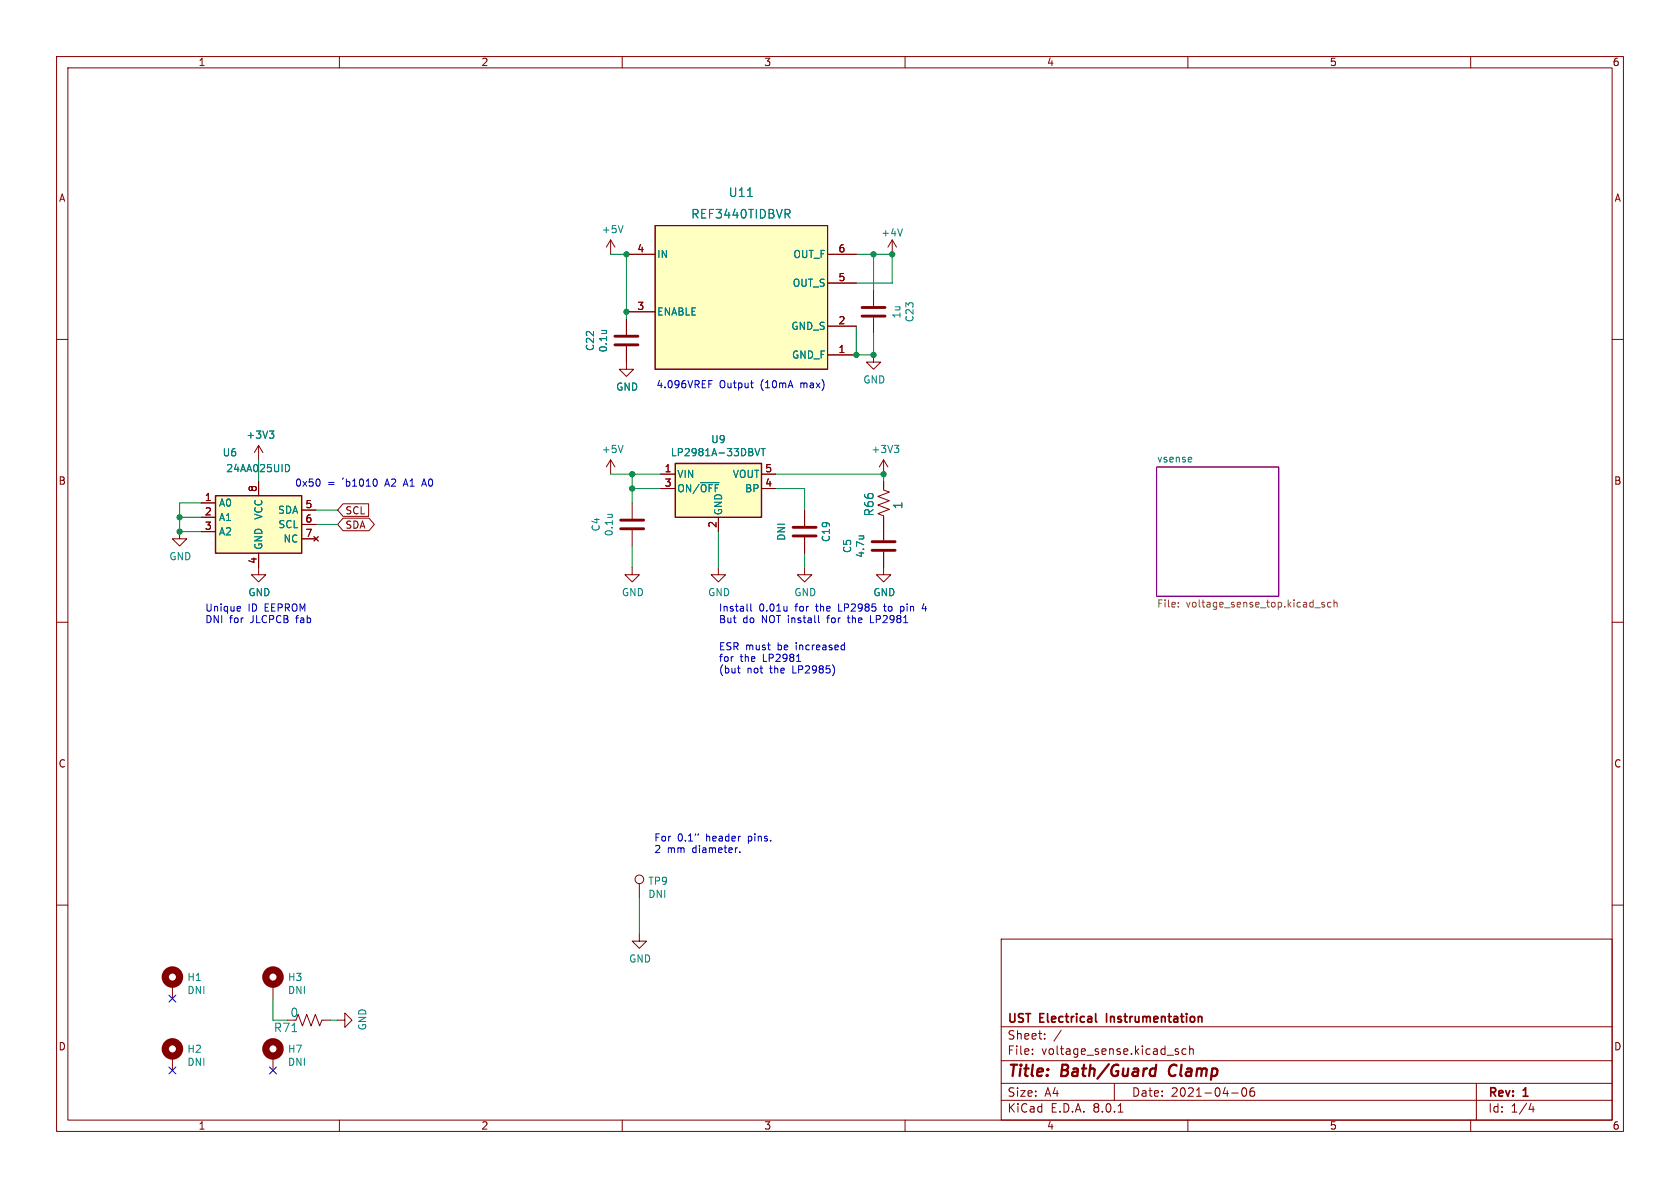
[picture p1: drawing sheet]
<svg xmlns="http://www.w3.org/2000/svg" width="297mm" height="210mm" viewBox="0 0 297 210" stroke-linecap="round" stroke-linejoin="round" font-family="sans-serif">
<g fill="none" stroke="#840000" stroke-width=".18">
<path d="M10 10h277v190h-277zM12 12h273v186h-273zM60 10v2M110 10v2M160 10v2M210 10v2M260 10v2M10 60h2M107.9 42.4l-.7 1.3M107.9 42.4v2.6M107.9 42.4l.8 1.3M110.7 56.4v2.8"/>
<path d="M157.7 42.4l-.7 1.3M157.7 42.4v2.6M157.7 42.4l.8 1.3M285 60h2M110.7 61.2v2.8M31.7 94v1.3h1.3l-1.3 1.2-1.2-1.2h1.2M107.9 81.3v2.5M107.9 81.3l-.7 1.3M107.9 81.3l.8 1.3M142.2 90.2v2.8M142.2 95v2.8M156.2 85.1v1.5l1 .4-2 .8 2 .7-2 .8 2 .7-2 .8 1 .4v4.3"/>
<path d="M156.2 97.5v2.8M10 110h2M45.7 100.3v1.3h1.3l-1.3 1.3-1.3-1.3h1.3M127 100.3v1.3h1.3l-1.3 1.3-1.3-1.3h1.3M285 110h2M10 160h2M113 156.2v2.6M285 160h2M30.5 174v2.5M177 166h108v32h-108zM30.5 186.7v2.5M48.3 186.7v2.5"/>
<path d="M52.3 180.3l.4-1 .8 2.1 .7-2.1 .8 2.1 .8-2.1 .7 2.1 .4-1.1h1.5M59.7 180.3h1.3v-1.2l1.2 1.2-1.2 1.3v-1.3M60 198v2M110 198v2M160 198v2M177 194.5h108M177 191.5h108M177 187.5h108M177 181.5h108M182.5 186.3v.1M182.5 185.5v.1M184.7 183.6v.1"/>
<path d="M184.7 182.8v.1M187.6 182.1l-1.3 2M197 191.5v3M197.7 196.6h.8M208 185.9l.3 .1 .1 .2-.2 .2h-.3M208 185.4l.3 .1M209.7 185.5l-.5-.1-.2 .3v.4l.1 .2h.6M210 198v2M210.3 185.5l.2-.1 .4 .1 .1 .9M210.3 184.9v1.5M217.7 193.2h1.2M219.7 192.4l.2-.1a.81 .81 0 0 1 .6 .6 .81 .81 0 0 1-.3 .8l-.2 .1a.81 .81 0 0 1-.3-1.4z"/>
<path d="M221.7 192.3a.59 .59 0 0 0-.7 .6v.6l.1 .2 .4 .1 .2-.1 .1-.5-.1-.3h-.5l-.2 .3M260 198v2M261 191.5v6.5M270.7 195l-.4 1.1h.9M271 195.6v1"/>
<circle cx="113" cy="155.4" r=".76"/>
</g>
<path d="M203.8 188.9l.5 .1M204.2 190.1l-.2 .1M204.4 188.2l-.2 2M206.9 188.5a1.27 1.27 0 0 0 0 1.6" fill="none" stroke="#840000" stroke-width=".4"/>
<path d="M195.6 179.2v1.5M193.7 180.5l.2 .2" fill="none" stroke="#840000" stroke-width=".3"/>
<path d="M204.5 82.6h21.6v22.8h-21.6z" fill="none" stroke="#840084" stroke-width=".18"/>
<path d="M110.1 39.9l-.4 1.2M106.4 58.4h.8M107.1 58.4l.1 .1M159.5 40.5l-.4 1.2M110.1 78.7l-.4 1.3M151.9 94.7h.8M152.6 94.7v.1M210.6 80.9l.1 .2-.6 .2" fill="none" stroke="#008484" stroke-width=".18"/>
<path d="M208.3 107.2v.1M208.3 106.5v.2M232.4 107.4h1M234.1 106.5h-.3l-.1 .2v.1l.4 .2v.3h-.4M235.3 106.5h-.4l-.2 .2 .1 .6h.5M235.8 106.6l.2-.1h.3l.1 .8M235.8 106v1.3" fill="none" stroke="#848400" stroke-width=".18"/>
<g fill="none" stroke="#840000" stroke-width="1.3">
<circle cx="30.5" cy="172.7" r="1.27"/>
<circle cx="30.5" cy="185.4" r="1.27"/>
<circle cx="48.3" cy="185.4" r="1.27"/>
</g>
<path d="M108.7 59.4h4.1M108.7 61h4.1M140.2 94.7h4.1M140.2 93.2h4.1M154.2 97.3h4M154.2 95.8h4" fill="none" stroke="#840000" stroke-width=".51"/>
<path d="M119.4 81.9h15.2v9.5h-15.2z" fill="#ffffc2"/>
<path d="M119.4 81.9h15.2v9.5h-15.2z" fill="none" stroke="#840000" stroke-width=".25"/>
<path d="M111.8 88.9v2.8M111.8 93.7v2.8M116.8 83.8h2.6M116.8 86.4h2.6M127 91.4v2.6M134.6 83.8h2.6M134.6 86.4h2.6" fill="none" stroke="#840000" stroke-width=".18"/>
<path d="M133.5 79.3l.4 1.3 .4-1.3M134.6 79.3h.7M134.9 79.3v1.3M107.4 90.9h.8M108.1 90.9l.1 .1M123.9 85.3h3.2" fill="none" stroke="#008484" stroke-width=".18"/>
<path d="M109.7 93.5h4.1M109.7 91.9h4.1" fill="none" stroke="#840000" stroke-width=".51"/>
<path d="M38.1 87.6h15.2v10.2h-15.2z" fill="#ffffc2"/>
<path d="M38.1 87.6h15.2v10.2h-15.2z" fill="none" stroke="#840000" stroke-width=".25"/>
<g fill="none" stroke="#840000" stroke-width=".18">
<path d="M154.4 51.3v2.8M154.4 56.1v2.8M45.7 78.7v2.6M45.7 78.7l-.7 1.3M45.7 78.7l.8 1.3M154.4 62.7v1.3h1.3l-1.3 1.3-1.2-1.3h1.2M35.6 88.9h2.5M35.6 91.4h2.5M35.6 94h2.5M45.7 85.1v2.5M45.7 97.8v2.5M53.3 90.2h2.6"/>
<path d="M53.3 92.7h2.6M53.3 95.3h2.6M55.5 94.9l.8 .7M56.3 94.9l-.8 .7M111.8 100.3v1.3h1.2l-1.2 1.3-1.3-1.3h1.3M142.2 100.3v1.3h1.3l-1.3 1.3-1.2-1.3h1.2M156.2 100.3v1.3h1.3l-1.3 1.3-1.3-1.3h1.3M48.3 174v2.5"/>
</g>
<path d="M47.6 76.2h.8l-.4 .5M48.2 76.7l.2 .2v.3l-.2 .3M50.5 82.1a.64 .64 0 0 1 .7 .6 .64 .64 0 0 1-.7 .7" fill="none" stroke="#008484" stroke-width=".18"/>
<path d="M152.4 54.4h4.1M152.4 55.9h4.1" fill="none" stroke="#840000" stroke-width=".51"/>
<circle cx="48.3" cy="172.7" r="1.27" fill="none" stroke="#840000" stroke-width="1.3"/>
<path d="M115.8 39.9h30.5v25.4h-30.5z" fill="#ffffc2"/>
<path d="M115.8 39.9h30.5v25.4h-30.5z" fill="none" stroke="#840000" stroke-width=".2"/>
<g fill="none" stroke="#840000" stroke-width=".18">
<path d="M115.8 39.9h30.5v25.4h-30.5zM110.7 55.1h5.1M110.7 45h5.1M110.7 56.4v2.8M146.3 57.7h5.1M146.3 45h5.1M146.3 50h5.1M110.7 61.2v4.1h1.3l-1.3 1.2-1.2-1.2h1.2M146.3 62.7h5.1M35.6 88.9h2.5M35.6 91.4h2.5M35.6 94h2.5"/>
<path d="M45.7 85.1v2.5M45.7 97.8v2.5M53.3 90.2h2.6M53.3 92.7h2.6M53.3 95.3h2.6M55.5 94.9l.8 .7M56.3 94.9l-.8 .7M60.6 89.1h4.6v2.2h-4.6l-.9-1.1zM60.6 91.6h4.6l1 1.1-1 1.1h-4.6l-.9-1.1zM116.8 83.8h2.6M116.8 86.4h2.6M127 91.4v2.6"/>
<path d="M134.6 83.8h2.6M134.6 86.4h2.6M142.2 90.2v2.8M142.2 95v2.8M156.2 81.3l-.8 1.3M156.2 81.3v2.5M156.2 85.1v1.3M156.2 91.4v4.1M156.2 97.5v2.8M156.2 81.3l.8 1.3M113 165.1v1.3h1.3l-1.3 1.2-1.2-1.2h1.2"/>
</g>
<g fill="none" stroke="#008484" stroke-width=".18">
<path d="M132.2 34.7h.8M139.2 37.8l.5 .7M139.4 37l.3 .3-.1 .4-.2 .1M106.4 58.4h.8M107.1 58.4l.1 .1M47.6 76.2h.8l-.4 .5M48.2 76.7l.2 .2v.3l-.2 .3M133.5 79.3l.4 1.3 .4-1.3M134.6 79.3h.7M134.9 79.3v1.3M158.1 78.7h.8l-.4 .5M158.6 79.2l.3 .3v.3l-.3 .2"/>
<path d="M50.5 82.1a.64 .64 0 0 1 .7 .6 .64 .64 0 0 1-.7 .7M123.9 85.3h3.2M151.9 94.7h.8M152.6 94.7v.1"/>
</g>
<g fill="none" stroke="#0000c2" stroke-width=".18">
<path d="M125.3 67.9h.4M125.3 67.3h.6M132.7 67.7h.5M133 68.5h.2M56.4 84.7l.2 .5-.2 .7M60.7 84.5l-.1 .2M61.2 84.7v1.2M61.2 85.2l.4-.1 .2 .2-.1 .6h-.5M62.3 85.9h.8M62.3 85l.4-.3v1.2M63.7 84.8l.1-.1a.68 .68 0 0 1 .5 .6 .68 .68 0 0 1-.5 .6l-.1-.1-.2-.3zM64.7 85.9h.8"/>
<path d="M64.7 85l.4-.3v1.2M66.1 84.7h.2a.68 .68 0 0 1 .4 .6 .68 .68 0 0 1-.4 .6 .84 .84 0 0 1-.2-1.2zM71.3 85.9l.4-1.2 .4 1.2M71.4 85.6h.6M72.5 85.9h.7M72.5 85l.4-.3v1.2M74.7 85.6h.6M75 84.7l-.5 1.2M42.3 107.2l.2 .3-.6 .1M42.5 108h-.2M130.4 118.1h.4M130.6 118.9l.2 .1"/>
<path d="M132.1 108h.1M132.7 106.8v1.1l.2 .1M139.1 107.2v.8M139.1 107.9v.1M140.8 116.9h.8M144.7 108.8v1.1l.2 .2M148.9 114l.4 .1M149.3 113.6v1.3M149.3 114.8l-.4 .1M149.8 109.2h.5M150 108.8v1.2M153.9 108.8v1.3h.6"/>
<path d="M156.2 107.2h.5M156.4 106.8v1.2M159.2 107.2v1.3M159.2 108h.4M159.6 107.2h-.4M163.3 106.7l-.3 .9h.8M163.6 107.2v.8M120 147.5l.2-.1a.68 .68 0 0 1 .4 .6 .68 .68 0 0 1-.4 .7l-.2-.1-.1-.4zM121.2 148.6v.1M121.7 148.7h.7M121.7 147.8l.4-.4v1.3M123 147.4l-.1 .2"/>
<path d="M123.5 147.4l-.1 .2M130.2 149.9h.2M130.8 150.6v.1"/>
</g>
<g fill="none" stroke="#008400" stroke-width=".18">
<path d="M107.9 45h3.1M110.7 45v11.4M151.4 45h6.3v5h-6.3M151.4 57.7v5h3v-3.8M154.4 45v6.3M31.7 91.4h3.9M35.6 88.9h-3.9v5.1h3.9M45.7 81.3v3.8M55.9 92.7h3.8M55.9 90.2h3.8M107.9 83.8h8.9M111.8 83.8v5.1"/>
<path d="M111.8 96.5v3.8M111.8 86.4h5M127 94v6.3M137.2 83.8h19v1.3M137.2 86.4h5v3.8M142.2 97.8v2.5M113 158.8v6.3M48.3 176.5v3.8h2.5M58.4 180.3h1.3"/>
</g>
<path d="M29.9 175.9l1.2 1.2M31.1 175.9l-1.2 1.2M29.9 188.6l1.2 1.2M31.1 188.6l-1.2 1.2M47.7 188.6l1.2 1.2M48.9 188.6l-1.2 1.2" fill="none" stroke="#000084" stroke-width=".18"/>
<g fill="#008400" stroke="#008400" stroke-width=".18">
<circle cx="110.7" cy="45" r=".46"/>
<circle cx="157.7" cy="45" r=".46"/>
<circle cx="154.4" cy="45" r=".46"/>
<circle cx="154.4" cy="62.7" r=".46"/>
<circle cx="151.4" cy="62.7" r=".46"/>
<circle cx="110.7" cy="55.1" r=".46"/>
<circle cx="156.2" cy="83.8" r=".46"/>
<circle cx="31.7" cy="94" r=".46"/>
<circle cx="111.8" cy="86.4" r=".46"/>
<circle cx="111.8" cy="83.8" r=".46"/>
<circle cx="31.7" cy="91.4" r=".46"/>
</g>
<g font-size="2.8" fill="#840000">
<text x="178" y="190.9">Title:</text>
<text x="187.7" y="190.9">Bath/Guard</text>
<text x="207.5" y="190.9">Clamp</text>
</g>
<g font-size="2.1" fill="#008484">
<text x="128.7" y="35">U11</text>
<text x="122.1" y="38.8">REF3440TIDBVR</text>
<text x="154.6" y="91.4" transform="rotate(-90 154.6 91.4)">R66</text>
<text x="159.7" y="90.1" transform="rotate(-90 159.7 90.1)">1</text>
<text x="51.2" y="180">0</text>
<text x="48.3" y="182.7">R71</text>
</g>
<g font-size="2.1" fill="#840000">
<text x="178" y="184">Sheet:</text>
<text x="178" y="181.2">UST</text>
<text x="183.9" y="181.2">Electrical</text>
<text x="196.3" y="181.2">Instrumentation</text>
<text x="178" y="186.7">File:</text>
<text x="184.1" y="186.7">voltage_sense.kicad_sch</text>
<text x="178" y="196.9">KiCad</text>
<text x="178" y="194.1">Size:</text>
<text x="184.7" y="194.1">A4</text>
<text x="185.7" y="196.9">E.D.A.</text>
<text x="193.3" y="196.9">8.0.1</text>
<text x="200" y="194.1">Date:</text>
<text x="207" y="194.1">2021-04-06</text>
<text x="263" y="194.3">Rev:</text>
<text x="263" y="196.9">Id:</text>
<text x="267.1" y="196.9">1/4</text>
<text x="269.4" y="194.3">1</text>
</g>
<g font-size="1.8" fill="#840000">
<text x="35" y="11.9">1</text>
<text x="85" y="11.9">2</text>
<text x="135" y="11.9">3</text>
<text x="185" y="11.9">4</text>
<text x="235" y="11.9">5</text>
<text x="285" y="11.9">6</text>
<text x="10.3" y="35.9">A</text>
<text x="285.3" y="35.9">A</text>
<text x="112.6" y="44.7">4</text>
<text x="148.1" y="44.7">6</text>
<text x="148.1" y="49.8">5</text>
<text x="112.6" y="54.9">3</text>
<text x="148.1" y="57.4">2</text>
<text x="148.1" y="62.5">1</text>
<text x="117.4" y="83.6">1</text>
<text x="135.2" y="83.6">5</text>
<text x="10.3" y="85.9">B</text>
<text x="36.1" y="88.6">1</text>
<text x="45.5" y="87.1" transform="rotate(-90 45.5 87.1)">8</text>
<text x="53.9" y="89.9">5</text>
<text x="117.4" y="86.1">3</text>
<text x="135.2" y="86.1">4</text>
<text x="285.3" y="85.9">B</text>
<text x="36.1" y="91.2">2</text>
<text x="36.1" y="93.7">3</text>
<text x="53.9" y="92.5">6</text>
<text x="53.9" y="95">7</text>
<text x="61" y="91.1">SCL</text>
<text x="61" y="93.7">SDA</text>
<text x="126.7" y="93.4" transform="rotate(-90 126.7 93.4)">2</text>
<text x="45.5" y="99.8" transform="rotate(-90 45.5 99.8)">4</text>
<text x="10.3" y="135.9">C</text>
<text x="285.3" y="135.9">C</text>
<text x="10.3" y="185.9">D</text>
<text x="285.3" y="185.9">D</text>
<text x="35" y="199.9">1</text>
<text x="85" y="199.9">2</text>
<text x="135" y="199.9">3</text>
<text x="185" y="199.9">4</text>
<text x="235" y="199.9">5</text>
<text x="285" y="199.9">6</text>
</g>
<g font-size="1.8" fill="#008484">
<text x="106.3" y="41.4">+5V</text>
<text x="116.1" y="45.8">IN</text>
<text x="140.2" y="45.8">OUT_F</text>
<text x="155.7" y="42">+4V</text>
<text x="140" y="50.9">OUT_S</text>
<text x="116.1" y="56">ENABLE</text>
<text x="139.8" y="58.5">GND_S</text>
<text x="159.4" y="56.4" transform="rotate(-90 159.4 56.4)">1u</text>
<text x="161.7" y="57.1" transform="rotate(-90 161.7 57.1)">C23</text>
<text x="105.2" y="62.1" transform="rotate(-90 105.2 62.1)">C22</text>
<text x="107.5" y="62.4" transform="rotate(-90 107.5 62.4)">0.1u</text>
<text x="139.9" y="63.6">GND_F</text>
<text x="108.8" y="69.3">GND</text>
<text x="152.5" y="68">GND</text>
<text x="43.5" y="77.7">+3V3</text>
<text x="39.3" y="80.9">U6</text>
<text x="39.9" y="83.7">24AA025UID</text>
<text x="106.3" y="80.3">+5V</text>
<text x="118.5" y="80.8">LP2981A-33DBVT</text>
<text x="125.6" y="78.5">U9</text>
<text x="153.9" y="80.3">+3V3</text>
<text x="204.5" y="81.8">vsense</text>
<text x="38.6" y="89.8">A0</text>
<text x="119.6" y="84.7">VIN</text>
<text x="119.6" y="87.2">ON/~{OFF}</text>
<text x="129.4" y="84.7">VOUT</text>
<text x="131.6" y="87.2">BP</text>
<text x="38.6" y="92.3">A1</text>
<text x="38.6" y="94.8">A2</text>
<text x="46.6" y="92" transform="rotate(-90 46.6 92)">VCC</text>
<text x="49.1" y="91">SDA</text>
<text x="49.1" y="93.6">SCL</text>
<text x="106.2" y="94.1" transform="rotate(-90 106.2 94.1)">C4</text>
<text x="108.5" y="94.9" transform="rotate(-90 108.5 94.9)">0.1u</text>
<text x="127.9" y="91.2" transform="rotate(-90 127.9 91.2)">GND</text>
<text x="139" y="95.7" transform="rotate(-90 139 95.7)">DNI</text>
<text x="146.9" y="95.9" transform="rotate(-90 146.9 95.9)">C19</text>
<text x="29.8" y="99.2">GND</text>
<text x="46.6" y="97.3" transform="rotate(-90 46.6 97.3)">GND</text>
<text x="50" y="96.1">NC</text>
<text x="150.7" y="97.9" transform="rotate(-90 150.7 97.9)">C5</text>
<text x="153" y="98.7" transform="rotate(-90 153 98.7)">4.7u</text>
<text x="43.8" y="105.6">GND</text>
<text x="109.9" y="105.6">GND</text>
<text x="125.1" y="105.6">GND</text>
<text x="140.3" y="105.6">GND</text>
<text x="154.3" y="105.6">GND</text>
<text x="114.5" y="156.6">TP9</text>
<text x="114.5" y="158.9">DNI</text>
<text x="33" y="173.6">H1</text>
<text x="50.8" y="173.6">H3</text>
<text x="111.1" y="170.4">GND</text>
<text x="33" y="175.9">DNI</text>
<text x="50.8" y="175.9">DNI</text>
<text x="64.9" y="182.2" transform="rotate(-90 64.9 182.2)">GND</text>
<text x="33" y="188.6">DNI</text>
<text x="33" y="186.3">H2</text>
<text x="50.8" y="188.6">DNI</text>
<text x="50.8" y="186.3">H7</text>
</g>
<g font-size="1.8" fill="#0000c2">
<text x="116" y="68.7">4.096VREF</text>
<text x="127.2" y="68.7">Output</text>
<text x="134.6" y="68.7">(10mA</text>
<text x="141.8" y="68.7">max)</text>
<text x="52.1" y="86.1">0x50</text>
<text x="57.9" y="86.1">=</text>
<text x="68.4" y="86.1">A2</text>
<text x="75.3" y="86.1">A0</text>
<text x="36.2" y="108.2">Unique</text>
<text x="36.2" y="110.2">DNI</text>
<text x="40.6" y="110.2">for</text>
<text x="43.8" y="108.2">ID</text>
<text x="44.4" y="110.2">JLCPCB</text>
<text x="46.9" y="108.2">EEPROM</text>
<text x="52.6" y="110.2">fab</text>
<text x="127" y="108.2">Install</text>
<text x="127" y="110.2">But</text>
<text x="131.3" y="110.2">do</text>
<text x="134.2" y="108.2">0.01u</text>
<text x="134.8" y="110.2">NOT install</text>
<text x="140.7" y="108.2">for</text>
<text x="144.5" y="108.2">the</text>
<text x="146.7" y="110.2">for</text>
<text x="148.7" y="108.2">LP2985</text>
<text x="150.6" y="110.2">the</text>
<text x="154.7" y="110.2">LP2981</text>
<text x="157" y="108.2">to</text>
<text x="160" y="108.2">pin</text>
<text x="127" y="115">ESR must</text>
<text x="127" y="117.1">for</text>
<text x="127" y="119.1">(but</text>
<text x="130.8" y="117.1">the</text>
<text x="132" y="119.1">not</text>
<text x="135" y="117.1">LP2981</text>
<text x="136.2" y="119.1">the</text>
<text x="137.6" y="115">be</text>
<text x="140.4" y="119.1">LP2985)</text>
<text x="141" y="115">increased</text>
<text x="115.6" y="148.8">For</text>
<text x="124.9" y="148.8">header</text>
<text x="132.5" y="148.8">pins.</text>
<text x="115.6" y="150.9">2</text>
<text x="118" y="150.9">mm</text>
<text x="122.5" y="150.9">diameter.</text>
</g>
<g font-size="1.8" fill="#848400">
<text x="204.5" y="107.7">File:</text>
<text x="209.7" y="107.7">voltage_sense_top.kicad_sch</text>
</g>
</svg>
